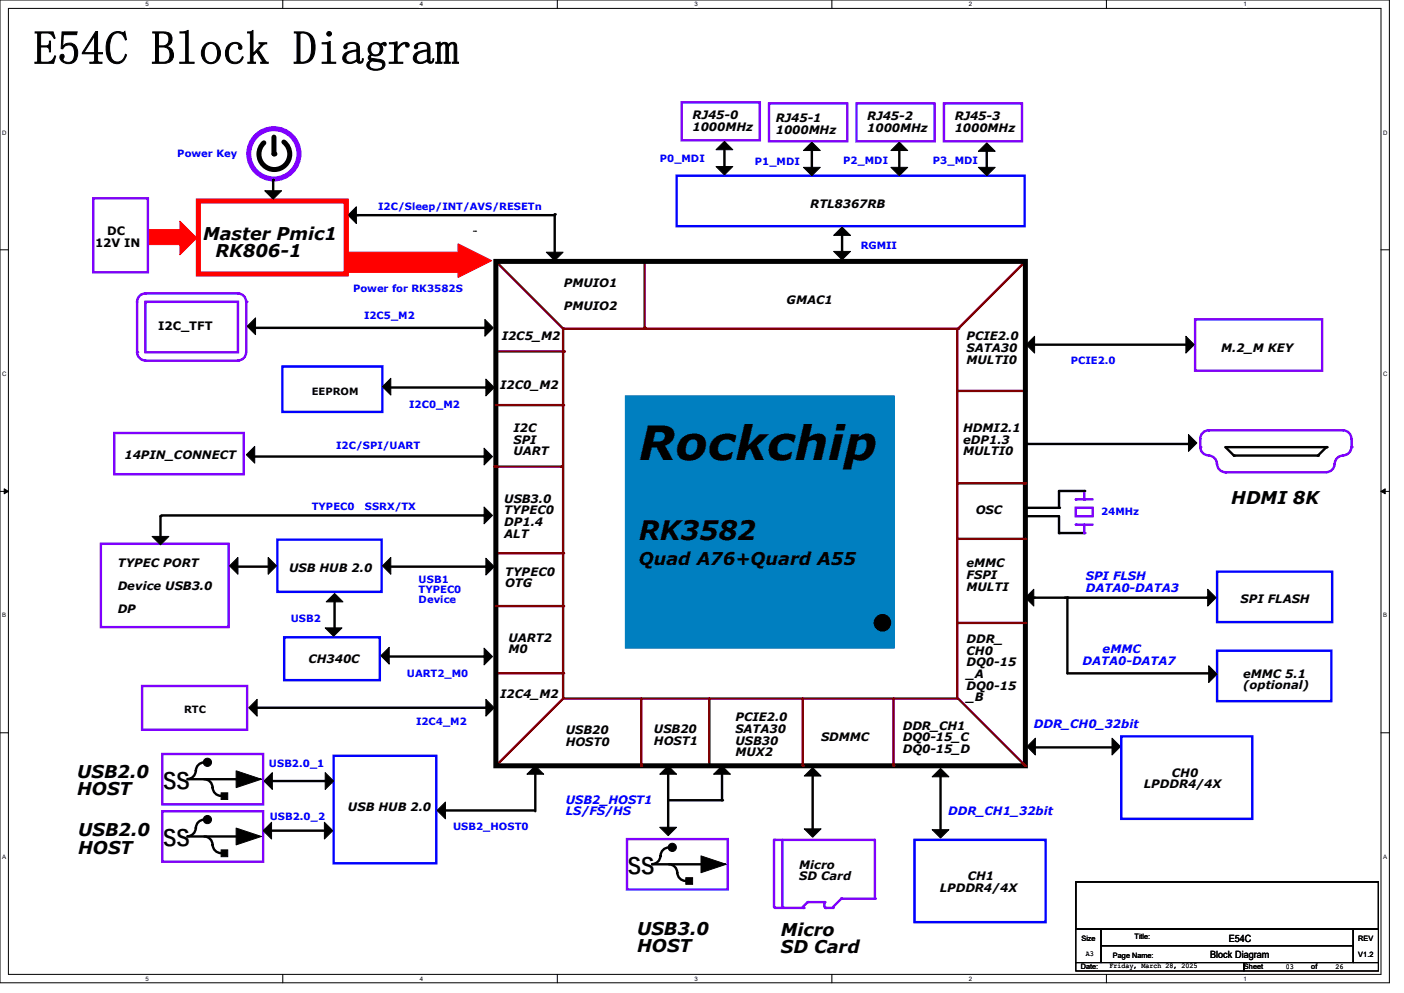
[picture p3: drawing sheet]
<svg xmlns="http://www.w3.org/2000/svg" width="297mm" height="210mm" viewBox="0 0 297 210" stroke-linecap="round" stroke-linejoin="round" font-family="sans-serif">
<path d="M0 0h293.9v207.9h-293.9zM1.8 1.8h290.3v204.3h-290.3z" fill="none" stroke="#000" stroke-width=".21"/>
<g fill="#fff">
<path d="M30.8 .2h.7v1.4h-.7z"/>
<path d="M30.8 206.2h.7v1.4h-.7z"/>
</g>
<path d="M59.8 0v1.8M59.8 206.1v1.8" fill="none" stroke="#000" stroke-width=".21"/>
<g fill="#fff">
<path d="M88.8 .2h.7v1.4h-.7z"/>
<path d="M88.8 206.2h.7v1.4h-.7z"/>
</g>
<path d="M117.9 0v1.8M117.9 206.1v1.8" fill="none" stroke="#000" stroke-width=".21"/>
<g fill="#fff">
<path d="M146.9 .2h.7v1.4h-.7z"/>
<path d="M146.9 206.2h.7v1.4h-.7z"/>
</g>
<path d="M176 0v1.8M176 206.1v1.8" fill="none" stroke="#000" stroke-width=".21"/>
<g fill="#fff">
<path d="M205 .2h.7v1.4h-.7z"/>
<path d="M205 206.2h.7v1.4h-.7z"/>
</g>
<path d="M234.1 0v1.8M234.1 206.1v1.8" fill="none" stroke="#000" stroke-width=".21"/>
<g fill="#fff">
<path d="M263.1 .2h.6v1.4h-.6z"/>
<path d="M263.1 206.2h.6v1.4h-.6z"/>
<path d="M.5 27.3h.9v1.4h-.9z"/>
<path d="M292.6 27.3h.9v1.4h-.9z"/>
<path d="M.5 78.4h.9v1.4h-.9z"/>
<path d="M292.6 78.4h.9v1.4h-.9z"/>
</g>
<path d="M0 52.8h1.8M292.1 52.8h1.8" fill="none" stroke="#000" stroke-width=".21"/>
<g fill="#fff">
<path d="M.5 129.5h.8v1.4h-.8z"/>
<path d="M292.6 129.5h.8v1.4h-.8z"/>
</g>
<path d="M0 103.9h1.8M292.1 103.9h1.8" fill="none" stroke="#000" stroke-width=".21"/>
<path d="M.9 103.4l.9 .5-.9 .5zM292.1 103.9l.9-.5v1z" fill="#000" stroke="#000" stroke-width=".21"/>
<g fill="#fff">
<path d="M.5 180.5h.8v1.4h-.8z"/>
<path d="M292.6 180.5h.8v1.4h-.8z"/>
</g>
<path d="M0 155h1.8M292.1 155h1.8" fill="none" stroke="#000" stroke-width=".21"/>
<path d="M75.6 45.5h41.7M117.3 45.3v8.2M217.3 93.9h34.6" fill="none" stroke="#000" stroke-width=".51"/>
<g fill="#000">
<circle cx="75.6" cy="45.5" r=".25"/>
<circle cx="117.3" cy="45.3" r=".25"/>
<circle cx="217.3" cy="93.9" r=".25"/>
</g>
<path d="M73.6 45.5l1.8-1.8v3.6z" fill-rule="evenodd" fill="#000" stroke="#000" stroke-width=".21"/>
<path d="M30.1 145.1h22.2v9.2h-22.2z" fill="none" stroke="#7f00ff" stroke-width=".51"/>
<path d="M202.7 82.7h14.2" fill="none" stroke="#7f0000" stroke-width=".51"/>
<circle cx="216.9" cy="82.7" r=".25" fill="#7f0000"/>
<path d="M136.4 55.1v14.2" fill="none" stroke="#7f0000" stroke-width=".51"/>
<circle cx="136.4" cy="69.3" r=".25" fill="#7f0000"/>
<path d="M100.1 48.9h.5M100.6 48.9h.1" fill="none" stroke="#000" stroke-width=".21"/>
<path d="M104.9 55.3l14.2 14.2" fill="none" stroke="#7f0000" stroke-width=".51"/>
<circle cx="119.1" cy="69.5" r=".25" fill="#7f0000"/>
<path d="M105.1 74.3h14.2" fill="none" stroke="#7f0000" stroke-width=".51"/>
<circle cx="119.3" cy="74.3" r=".25" fill="#7f0000"/>
<path d="M104.9 117h14.2" fill="none" stroke="#7f0000" stroke-width=".51"/>
<circle cx="119.1" cy="117" r=".25" fill="#7f0000"/>
<path d="M119.1 147.7l-14.2 14.3" fill="none" stroke="#7f0000" stroke-width=".51"/>
<circle cx="104.9" cy="162" r=".25" fill="#7f0000"/>
<path d="M104.9 142.4h14.2" fill="none" stroke="#7f0000" stroke-width=".51"/>
<circle cx="119.1" cy="142.4" r=".25" fill="#7f0000"/>
<path d="M216.9 55.3l-14.2 14.2" fill="none" stroke="#7f0000" stroke-width=".51"/>
<circle cx="202.7" cy="69.5" r=".25" fill="#7f0000"/>
<path d="M150.1 147.7v14.3" fill="none" stroke="#7f0000" stroke-width=".51"/>
<circle cx="150.1" cy="162" r=".25" fill="#7f0000"/>
<path d="M104.9 55.3h112v106.7h-112z" fill="none" stroke="#000" stroke-width="1.1"/>
<path d="M132.3 83.7h56.9v53.4h-56.9z" fill-rule="evenodd" fill="#007fc0" stroke="#007fc0" stroke-width=".21"/>
<g fill="#000" stroke="#000" stroke-width=".21">
<path d="M145.1 185.6h1.4v1.4h-1.4z" fill-rule="evenodd"/>
<path d="M148.3 181l5.3 1.8h-1.8h1.8l-5.3 1.8z" fill-rule="evenodd"/>
<circle cx="186.7" cy="131.7" r="1.76"/>
<circle cx="142.2" cy="179.2" r=".87"/>
</g>
<path d="M216.9 109.2h7.1v3.5h5.4M141.5 179.2a1.76 1.76 0 0 0-1.8 1.8 1.76 1.76 0 0 1-1.7 1.8h11.9M141.5 182.8a1.76 1.76 0 0 1 1.8 1.8M143.3 184.6a1.76 1.76 0 0 0 1.8 1.7" fill="none" stroke="#000" stroke-width=".51"/>
<path d="M119.1 69.5h83.4v78.2h-83.4z" fill="none" stroke="#7f0000" stroke-width=".51"/>
<g fill="#000">
<circle cx="216.9" cy="109.2" r=".25"/>
<circle cx="224" cy="112.7" r=".25"/>
<circle cx="229.4" cy="112.7" r=".25"/>
<circle cx="149.9" cy="182.8" r=".25"/>
</g>
<path d="M227.6 107.4h3.5v1.8h-3.5zM227.6 105.6h3.5M132.6 177.5h21.4v10.6h-21.4z" fill="none" stroke="#7f00ff" stroke-width=".51"/>
<circle cx="227.6" cy="105.6" r=".25" fill="#7f00ff"/>
<path d="M229.4 103.8v1.8" fill="none" stroke="#7f00ff" stroke-width=".51"/>
<circle cx="229.4" cy="105.6" r=".25" fill="#7f00ff"/>
<path d="M227.6 111h3.5" fill="none" stroke="#7f00ff" stroke-width=".51"/>
<circle cx="227.6" cy="111" r=".25" fill="#7f00ff"/>
<path d="M229.4 111v1.7" fill="none" stroke="#7f00ff" stroke-width=".51"/>
<circle cx="229.4" cy="112.7" r=".25" fill="#7f00ff"/>
<path d="M229.4 103.8h-5.4v3.6h-7.1" fill="none" stroke="#000" stroke-width=".51"/>
<g fill="#000">
<circle cx="216.9" cy="107.4" r=".25"/>
<circle cx="224" cy="107.4" r=".25"/>
<circle cx="229.4" cy="103.8" r=".25"/>
</g>
<path d="M202.7 147.7l14.2 14.3" fill="none" stroke="#7f0000" stroke-width=".51"/>
<circle cx="216.9" cy="162" r=".25" fill="#7f0000"/>
<path d="M202.7 102.2h14.2" fill="none" stroke="#7f0000" stroke-width=".51"/>
<circle cx="216.9" cy="102.2" r=".25" fill="#7f0000"/>
<path d="M202.7 131.7h14.2" fill="none" stroke="#7f0000" stroke-width=".51"/>
<circle cx="216.9" cy="131.7" r=".25" fill="#7f0000"/>
<path d="M189 147.7v14.3" fill="none" stroke="#7f0000" stroke-width=".51"/>
<circle cx="189" cy="162" r=".25" fill="#7f0000"/>
<path d="M257.5 137.6h24.1v10.7h-24.1z" fill="none" stroke="#00f" stroke-width=".51"/>
<path d="M255.7 140.8l1.8 1.8-1.8 1.8z" fill-rule="evenodd" fill="#000" stroke="#000" stroke-width=".21"/>
<path d="M225.8 142.4h30.1" fill="none" stroke="#000" stroke-width=".51"/>
<circle cx="255.9" cy="142.4" r=".25" fill="#000"/>
<path d="M202.7 114h14.2" fill="none" stroke="#7f0000" stroke-width=".51"/>
<circle cx="216.9" cy="114" r=".25" fill="#7f0000"/>
<path d="M225.8 126.4v16" fill="none" stroke="#000" stroke-width=".51"/>
<circle cx="225.8" cy="126.4" r=".25" fill="#000"/>
<path d="M216.9 126.4l1.8-1.8v3.6z" fill-rule="evenodd" fill="#000" stroke="#000" stroke-width=".21"/>
<path d="M42 42.5h31.2v15.5h-31.2z" fill="none" stroke="#f00" stroke-width="1.1"/>
<g fill="#f00" stroke="#f00" stroke-width=".21">
<path d="M73.4 53.3h23.7v4.3h-23.7z" fill-rule="evenodd"/>
<path d="M96.9 51.6l7.1 3.5-7.1 3.6z" fill-rule="evenodd"/>
</g>
<path d="M178 190.1h7.1" fill="none" stroke="#7f00ff" stroke-width=".51"/>
<circle cx="178" cy="190.1" r=".25" fill="#7f00ff"/>
<path d="M178 190.1l-1.8 1.8" fill="none" stroke="#7f00ff" stroke-width=".51"/>
<circle cx="178" cy="190.1" r=".25" fill="#7f00ff"/>
<path d="M174.6 192h1.8" fill="none" stroke="#7f00ff" stroke-width=".51"/>
<circle cx="174.6" cy="192" r=".25" fill="#7f00ff"/>
<path d="M174.4 190.8v1.1" fill="none" stroke="#7f00ff" stroke-width=".51"/>
<circle cx="174.4" cy="190.8" r=".25" fill="#7f00ff"/>
<path d="M170.9 190.8h3.5" fill="none" stroke="#7f00ff" stroke-width=".51"/>
<circle cx="170.9" cy="190.8" r=".25" fill="#7f00ff"/>
<path d="M170.9 190.8l-1.1 1.1" fill="none" stroke="#7f00ff" stroke-width=".51"/>
<circle cx="169.8" cy="191.9" r=".25" fill="#7f00ff"/>
<path d="M163.9 192h6.1" fill="none" stroke="#7f00ff" stroke-width=".51"/>
<circle cx="170" cy="192" r=".25" fill="#7f00ff"/>
<path d="M163.7 177.6h21.4" fill="none" stroke="#7f00ff" stroke-width=".51"/>
<circle cx="163.7" cy="177.6" r=".25" fill="#7f00ff"/>
<path d="M165.5 177.6v14.3" fill="none" stroke="#7f00ff" stroke-width=".51"/>
<circle cx="165.5" cy="191.9" r=".25" fill="#7f00ff"/>
<path d="M185.1 177.6v12.5" fill="none" stroke="#7f00ff" stroke-width=".51"/>
<circle cx="185.1" cy="190.1" r=".25" fill="#7f00ff"/>
<path d="M163.7 177.6v14.3" fill="none" stroke="#7f00ff" stroke-width=".51"/>
<circle cx="163.7" cy="191.9" r=".25" fill="#7f00ff"/>
<path d="M115.6 53.3h3.5l-1.8 1.8z" fill-rule="evenodd" fill="#000" stroke="#000" stroke-width=".21"/>
<g fill="#f00" stroke="#f00" stroke-width=".21">
<path d="M31.5 48.6h6.6v3.1h-6.6z" fill-rule="evenodd"/>
<path d="M38.1 46.8l3.5 3.5-3.5 3.6z" fill-rule="evenodd"/>
</g>
<path d="M169.8 147.7v14.3" fill="none" stroke="#7f0000" stroke-width=".51"/>
<circle cx="169.8" cy="162" r=".25" fill="#7f0000"/>
<path d="M135.7 147.7v14.3" fill="none" stroke="#7f0000" stroke-width=".51"/>
<circle cx="135.7" cy="162" r=".25" fill="#7f0000"/>
<path d="M193.5 177.6h27.7v17.4h-27.7z" fill="none" stroke="#00f" stroke-width=".51"/>
<path d="M52.1 63.8v10.7" fill="none" stroke="#7f00ff" stroke-width=".51"/>
<circle cx="52.1" cy="63.8" r=".25" fill="#7f00ff"/>
<path d="M30.8 62.1h19.5" fill="none" stroke="#7f00ff" stroke-width=".51"/>
<circle cx="50.3" cy="62.1" r=".25" fill="#7f00ff"/>
<path d="M29 63.8v10.7" fill="none" stroke="#7f00ff" stroke-width=".51"/>
<circle cx="29" cy="74.5" r=".25" fill="#7f00ff"/>
<path d="M29 74.5a1.76 1.76 0 0 0 1.8 1.7h19.5a1.76 1.76 0 0 0 1.8-1.7M30.8 62.1a1.76 1.76 0 0 0-1.8 1.7M50.3 62.1a1.76 1.76 0 0 1 1.8 1.7" fill="none" stroke="#7f00ff" stroke-width=".51"/>
<circle cx="50.3" cy="76.3" r=".25" fill="#7f00ff"/>
<path d="M30.8 63.8h19.5v10.7h-19.5zM255.7 91h28.4" fill="none" stroke="#7f00ff" stroke-width=".51"/>
<circle cx="255.7" cy="91" r=".25" fill="#7f00ff"/>
<path d="M253.9 92.8v1.8" fill="none" stroke="#7f00ff" stroke-width=".51"/>
<circle cx="253.9" cy="94.6" r=".25" fill="#7f00ff"/>
<path d="M259.2 99.9h21.4" fill="none" stroke="#7f00ff" stroke-width=".51"/>
<circle cx="259.2" cy="99.9" r=".25" fill="#7f00ff"/>
<path d="M253.9 94.6a1.76 1.76 0 0 0 1.8 1.7M255.7 96.4a1.76 1.76 0 0 1 1.7 1.7h.1a1.76 1.76 0 0 0 1.8 1.8h-.1M285.9 92.8v1.8" fill="none" stroke="#7f00ff" stroke-width=".51"/>
<circle cx="285.9" cy="94.6" r=".25" fill="#7f00ff"/>
<path d="M255.7 91a1.76 1.76 0 0 0-1.8 1.8M282.3 98.1a1.76 1.76 0 0 1-1.7 1.8M284.1 96.4a1.76 1.76 0 0 0-1.7 1.7M284.1 91a1.76 1.76 0 0 1 1.8 1.8M285.9 94.6a1.76 1.76 0 0 1-1.8 1.7M34.3 159.5h21.4v10.6h-21.4zM34.3 171.6h21.4v10.6h-21.4z" fill="none" stroke="#7f00ff" stroke-width=".51"/>
<g fill="none" stroke="#000" stroke-width=".51">
<path d="M57.8 38.1v2.2M259.2 94.6h21.4l-1.8 1.8h-17.8zM218.7 126.4h7.1M218.7 158.1h16.7M39.7 176.9h11.9M39.7 164.8h11.9M41.4 175.1a1.76 1.76 0 0 1-1.7 1.8M41.4 163a1.76 1.76 0 0 1-1.7 1.8M43.2 176.9a1.76 1.76 0 0 1 1.8 1.8M43.2 173.4a1.76 1.76 0 0 0-1.8 1.7M43.2 164.8a1.76 1.76 0 0 1 1.8 1.8M43.2 161.2a1.76 1.76 0 0 0-1.8 1.8"/>
<path d="M45 178.7a1.76 1.76 0 0 0 1.8 1.7M45 166.6a1.76 1.76 0 0 0 1.8 1.7"/>
</g>
<g fill="#000">
<circle cx="57.8" cy="38.1" r=".25"/>
<circle cx="58" cy="32.6" r=".53"/>
<circle cx="261" cy="96.4" r=".25"/>
<circle cx="278.8" cy="96.4" r=".25"/>
<circle cx="280.6" cy="94.6" r=".25"/>
<circle cx="218.7" cy="126.4" r=".25"/>
<circle cx="235.4" cy="158.1" r=".25"/>
<circle cx="51.6" cy="176.9" r=".25"/>
<circle cx="51.6" cy="164.8" r=".25"/>
</g>
<g fill="#000" stroke="#000" stroke-width=".21">
<path d="M56 40.3h3.6l-1.8 1.8z" fill-rule="evenodd"/>
<path d="M219 156.1v3.6l-1.7-1.8z" fill-rule="evenodd"/>
<path d="M235.2 156.1l1.8 1.8-1.8 1.8z" fill-rule="evenodd"/>
<path d="M46.8 167.7h1.4v1.4h-1.4z" fill-rule="evenodd"/>
<path d="M50 175.1l5.3 1.8h-1.8h1.8l-5.3 1.8z" fill-rule="evenodd"/>
<path d="M50 163l5.3 1.8h-1.8h1.8l-5.3 1.8z" fill-rule="evenodd"/>
<path d="M46.8 179.7h1.4v1.5h-1.4z" fill-rule="evenodd"/>
<circle cx="43.9" cy="173.3" r=".87"/>
<circle cx="43.9" cy="161.2" r=".87"/>
</g>
<circle cx="57.9" cy="32.5" r="5.3" fill="none" stroke="#7f00ff" stroke-width="1.1"/>
<path d="M58 29v3.6M60.1 30a3.3 3.3 0 0 1 .4 4.7 3.3 3.3 0 0 1-4.7 .2 3.3 3.3 0 0 1 0-4.7" fill="none" stroke="#000" stroke-width="1.1"/>
<path d="M70.6 159.9h21.7v22.7h-21.7z" fill="none" stroke="#00f" stroke-width=".51"/>
<path d="M104.9 128.2h14.2" fill="none" stroke="#7f0000" stroke-width=".51"/>
<circle cx="119.1" cy="128.2" r=".25" fill="#7f0000"/>
<path d="M143.1 37.2h73.6v10.6h-73.6zM59.7 77.5h21.2v9.6h-21.2zM58.7 114.1h22v11.1h-22zM60.1 134.8h20.2v9h-20.2zM257.5 120.9h24.3v10.7h-24.3z" fill="none" stroke="#00f" stroke-width=".51"/>
<path d="M144.2 21.7h16.5v8h-16.5zM162.7 21.9h16.5v8h-16.5zM181.2 21.9h16.5v8h-16.5zM199.7 21.9h16.5v8h-16.5zM19.7 42h11.6v15.6h-11.6zM252.8 67.6h26.9v10.8h-26.9zM24.2 91.6h27.4v8.7h-27.4zM21.3 115h27v17.6h-27z" fill="none" stroke="#7f00ff" stroke-width=".51"/>
<g fill="#000" stroke="#000" stroke-width=".21">
<path d="M151.5 35.2h3.5l-1.8 1.8z" fill-rule="evenodd"/>
<path d="M170 35.4h3.5l-1.8 1.8z" fill-rule="evenodd"/>
<path d="M188.5 35.4h3.5l-1.8 1.8z" fill-rule="evenodd"/>
<path d="M207 35.4h3.5l-1.8 1.8z" fill-rule="evenodd"/>
<path d="M178.1 48l1.8 1.8h-3.5z" fill-rule="evenodd"/>
<path d="M54.1 67.2v3.6l-1.8-1.8z" fill-rule="evenodd"/>
<path d="M102.6 67.6l1.8 1.7-1.8 1.8z" fill-rule="evenodd"/>
<path d="M217.1 72.9l1.8-1.8v3.6z" fill-rule="evenodd"/>
<path d="M250.9 71.1l1.7 1.8-1.7 1.8z" fill-rule="evenodd"/>
<path d="M80.9 81.8l1.8-1.8v3.6z" fill-rule="evenodd"/>
<path d="M102.8 80.2l1.8 1.8-1.8 1.7z" fill-rule="evenodd"/>
<path d="M251.4 91.9l1.8 1.8-1.8 1.8z" fill-rule="evenodd"/>
<path d="M48.6 119.7l1.7-1.8v3.6z" fill-rule="evenodd"/>
<path d="M56.7 117.9l1.8 1.8-1.8 1.8z" fill-rule="evenodd"/>
<path d="M80.9 119.7l1.8-1.8v3.6z" fill-rule="evenodd"/>
<path d="M102.8 118.1l1.8 1.7-1.8 1.8z" fill-rule="evenodd"/>
<path d="M68.8 132.8h3.5l-1.7 1.8z" fill-rule="evenodd"/>
<path d="M69 127.3l1.8-1.8 1.8 1.8z" fill-rule="evenodd"/>
<path d="M80.6 138.7l1.7-1.8v3.6z" fill-rule="evenodd"/>
<path d="M102.4 137.1l1.8 1.8-1.8 1.7z" fill-rule="evenodd"/>
<path d="M255.5 124.6l1.8 1.8-1.8 1.8z" fill-rule="evenodd"/>
<path d="M52.6 149.7l1.8-1.8v3.6z" fill-rule="evenodd"/>
<path d="M102.8 147.9l1.8 1.8-1.8 1.8z" fill-rule="evenodd"/>
<path d="M55.8 165.2l1.8-1.8v3.6z" fill-rule="evenodd"/>
<path d="M68.8 163.4l1.8 1.8-1.8 1.8z" fill-rule="evenodd"/>
<path d="M113.2 162l1.8 1.7h-3.5z" fill-rule="evenodd"/>
<path d="M139.6 175h3.5l-1.7 1.7z" fill-rule="evenodd"/>
<path d="M139.6 163.7l1.8-1.7 1.7 1.7z" fill-rule="evenodd"/>
<path d="M152.7 162l1.8 1.7h-3.5z" fill-rule="evenodd"/>
<path d="M170.1 164.1l1.8-1.8 1.8 1.8z" fill-rule="evenodd"/>
<path d="M170.1 175.3h3.6l-1.8 1.8z" fill-rule="evenodd"/>
<path d="M199 162.5l1.7 1.8h-3.5z" fill-rule="evenodd"/>
<path d="M197.2 175.5h3.5l-1.7 1.7z" fill-rule="evenodd"/>
</g>
<g fill="none" stroke="#000" stroke-width=".51">
<path d="M178.1 48.6v6.7M53.3 69.3h49.3M218.9 72.9h32.9M82.5 82h20.3M50.1 119.8h7M82.5 119.8h20.3M70.8 126.4v6.8M82.1 138.9h20.3M225.3 126.4h30M54.1 149.7h48.7M57.2 165.2h11.8M113.2 163.4v8.2"/>
<path d="M141.4 163.4v11.9M152.7 163.4v5.8h-11.3M171.9 163.7v11.8M199 163.9v11.8"/>
</g>
<g fill="#000">
<circle cx="178.1" cy="48.6" r=".25"/>
<circle cx="102.6" cy="69.3" r=".25"/>
<circle cx="251.8" cy="72.9" r=".25"/>
<circle cx="102.8" cy="82" r=".25"/>
<circle cx="57.1" cy="119.8" r=".25"/>
<circle cx="102.8" cy="119.8" r=".25"/>
<circle cx="70.8" cy="126.4" r=".25"/>
<circle cx="102.4" cy="138.9" r=".25"/>
<circle cx="255.3" cy="126.4" r=".25"/>
<circle cx="102.8" cy="149.7" r=".25"/>
<circle cx="57.2" cy="165.2" r=".25"/>
<circle cx="113.2" cy="163.4" r=".25"/>
<circle cx="141.4" cy="163.4" r=".25"/>
<circle cx="152.7" cy="169.2" r=".25"/>
<circle cx="152.7" cy="163.4" r=".25"/>
<circle cx="171.9" cy="163.7" r=".25"/>
<circle cx="199" cy="163.9" r=".25"/>
</g>
<path d="M104.9 85.7h14.2" fill="none" stroke="#7f0000" stroke-width=".51"/>
<circle cx="119.1" cy="85.7" r=".25" fill="#7f0000"/>
<path d="M153.2 30.4v5.7M171.7 30.6v5.7M190.2 30.6v5.7M208.7 30.8v5.6M53.2 96.6h49.2M57.1 175.7h11.7M93.9 171.4h19.2" fill="none" stroke="#000" stroke-width=".51"/>
<g fill="#000">
<circle cx="153.2" cy="30.4" r=".25"/>
<circle cx="171.7" cy="30.6" r=".25"/>
<circle cx="190.2" cy="30.6" r=".25"/>
<circle cx="208.7" cy="30.8" r=".25"/>
<circle cx="102.4" cy="96.6" r=".25"/>
<circle cx="57.1" cy="175.7" r=".25"/>
<circle cx="93.9" cy="171.4" r=".25"/>
</g>
<g fill="#000" stroke="#000" stroke-width=".21">
<path d="M153.2 29.9l1.8 1.8h-3.5z" fill-rule="evenodd"/>
<path d="M171.7 30.1l1.8 1.7h-3.5z" fill-rule="evenodd"/>
<path d="M190.2 30.1l1.8 1.7h-3.5z" fill-rule="evenodd"/>
<path d="M207 32l1.7-1.8 1.8 1.8z" fill-rule="evenodd"/>
<path d="M176.4 53.2h3.5l-1.8 1.7z" fill-rule="evenodd"/>
<path d="M52.1 96.2l1.8-1.8v3.6z" fill-rule="evenodd"/>
<path d="M102.4 94.8l1.8 1.8-1.8 1.7z" fill-rule="evenodd"/>
<path d="M57.4 173.9v3.6l-1.7-1.8z" fill-rule="evenodd"/>
<path d="M68.6 173.9l1.8 1.8-1.8 1.8z" fill-rule="evenodd"/>
<path d="M94.2 169.6v3.6l-1.7-1.8z" fill-rule="evenodd"/>
</g>
<path d="M237.2 155.7h27.7v17.5h-27.7z" fill="none" stroke="#00f" stroke-width=".51"/>
<path d="M104.6 98.7h14.2" fill="none" stroke="#7f0000" stroke-width=".51"/>
<circle cx="118.8" cy="98.7" r=".25" fill="#7f0000"/>
<path d="M34 109.2v5.5M34.1 109h68.3" fill="none" stroke="#000" stroke-width=".51"/>
<g fill="#000">
<circle cx="34" cy="109.2" r=".25"/>
<circle cx="102.4" cy="109" r=".25"/>
</g>
<g fill="#000" stroke="#000" stroke-width=".21">
<path d="M32.2 113.5h3.5l-1.7 1.7z" fill-rule="evenodd"/>
<path d="M102.4 107.2l1.8 1.8-1.8 1.8z" fill-rule="evenodd"/>
</g>
<path d="M227.6 186.5h64v10h-64zM227.6 196.5h5.3v7.1h-5.3zM232.9 196.5h53.4v3.5h-53.4zM286.3 196.5h5.3v7.1h-5.3zM227.6 203.6h35.5v1.8h-35.5zM232.9 200h53.4v3.6h-53.4zM263.1 203.6h28.5v1.8h-28.5z" fill="none" stroke="#000" stroke-width=".21"/>
<g font-size="9.9">
<text x="7.1" y="13.5">E54C Block Diagram</text>
<text x="135.1" y="97.2">Rockchip</text>
</g>
<text font-size="5.7" x="135.1" y="114.3">RK3582</text>
<g font-size="5.1">
<text x="34.5" y="166.7">SS</text>
<text x="34.5" y="178.7">SS</text>
<text x="132.8" y="184.6">SS</text>
</g>
<g font-size="3.7">
<text x="43" y="50.7">Master Pmic1</text>
<text x="45.6" y="54.4">RK806-1</text>
<text x="260.5" y="106.7">HDMI 8K</text>
<text x="135.1" y="119.5">Quad A76+Quard A55</text>
<text x="16.3" y="164.5">USB2.0</text>
<text x="16.3" y="168.2">HOST</text>
<text x="16.6" y="176.9">USB2.0</text>
<text x="16.6" y="180.6">HOST</text>
<text x="134.8" y="197.7">USB3.0</text>
<text x="165.2" y="197.9">Micro</text>
<text x="134.8" y="201.4">HOST</text>
<text x="165.2" y="201.6">SD Card</text>
</g>
<g font-size="2.5">
<text x="146.5" y="25.3">RJ45-0</text>
<text x="146.5" y="27.7">1000MHz</text>
<text x="164.1" y="25.8">RJ45-1</text>
<text x="164.1" y="28.2">1000MHz</text>
<text x="183.5" y="25.4">RJ45-2</text>
<text x="183.5" y="27.9">1000MHz</text>
<text x="202" y="25.4">RJ45-3</text>
<text x="202" y="27.9">1000MHz</text>
<text x="171.4" y="43.9">RTL8367RB</text>
<text x="20.1" y="52.2">12V IN</text>
<text x="22.6" y="49.8">DC</text>
<text x="119.3" y="60.6">PMUIO1</text>
<text x="119.3" y="65.5">PMUIO2</text>
<text x="166.4" y="64.4">GMAC1</text>
<text x="33.4" y="69.9">I2C_TFT</text>
<text x="106.1" y="72">I2C5_M2</text>
<text x="204.5" y="72">PCIE2.0</text>
<text x="204.5" y="74.5">SATA30</text>
<text x="204.5" y="76.9">MULTI0</text>
<text x="258.4" y="74.5">M.2_M KEY</text>
<text x="105.8" y="82.3">I2C0_M2</text>
<text x="108.6" y="91.4">I2C</text>
<text x="108.6" y="93.9">SPI</text>
<text x="203.8" y="91.4">HDMI2.1</text>
<text x="203.8" y="93.9">eDP1.3</text>
<text x="26.3" y="97.1">14PIN_CONNECT</text>
<text x="108.6" y="96.3">UART</text>
<text x="203.8" y="96.3">MULTI0</text>
<text x="106.7" y="106.3">USB3.0</text>
<text x="106.7" y="108.8">TYPEC0</text>
<text x="106.7" y="111.3">DP1.4</text>
<text x="106.7" y="113.7">ALT</text>
<text x="206.4" y="108.6">OSC</text>
<text x="24.9" y="119.8">TYPEC PORT</text>
<text x="24.9" y="124.8">Device USB3.0</text>
<text x="61.2" y="121.1">USB HUB 2.0</text>
<text x="106.8" y="121.8">TYPEC0</text>
<text x="106.8" y="124.2">OTG</text>
<text x="204.5" y="120">eMMC</text>
<text x="204.5" y="122.5">FSPI</text>
<text x="204.5" y="124.9">MULTI</text>
<text x="24.9" y="129.7">DP</text>
<text x="262.4" y="127.5">SPI FLASH</text>
<text x="107.6" y="135.7">UART2</text>
<text x="204.5" y="136">DDR_</text>
<text x="65.2" y="140.1">CH340C</text>
<text x="107.6" y="138.1">M0</text>
<text x="204.5" y="138.5">CH0</text>
<text x="204.5" y="140.9">DQ0-15</text>
<text x="204.5" y="143.4">_A</text>
<text x="263" y="143.3">eMMC 5.1</text>
<text x="105.8" y="147.6">I2C4_M2</text>
<text x="204.5" y="145.8">DQ0-15</text>
<text x="204.5" y="148.3">_B</text>
<text x="263" y="145.8">(optional)</text>
<text x="119.7" y="155.2">USB20</text>
<text x="138.3" y="155.1">USB20</text>
<text x="155.6" y="152.6">PCIE2.0</text>
<text x="155.6" y="155">SATA30</text>
<text x="191" y="154.3">DDR_CH1</text>
<text x="119.7" y="157.7">HOST0</text>
<text x="138.3" y="157.5">HOST1</text>
<text x="155.6" y="157.5">USB30</text>
<text x="155.6" y="159.9">MUX2</text>
<text x="173.7" y="156.6">SDMMC</text>
<text x="191" y="156.8">DQ0-15_C</text>
<text x="191" y="159.3">DQ0-15_D</text>
<text x="242" y="166.8">LPDDR4/4X</text>
<text x="247.9" y="164.3">CH0</text>
<text x="73.6" y="171.6">USB HUB 2.0</text>
<text x="169.1" y="183.7">Micro</text>
<text x="169.1" y="186.1">SD Card</text>
<text x="198.8" y="188.6">LPDDR4/4X</text>
<text x="204.7" y="186.2">CH1</text>
</g>
<g font-size="2.5" fill="#00f">
<text x="229.7" y="122.7">SPI FLSH</text>
<text x="229.7" y="125.1">DATA0-DATA3</text>
<text x="229" y="140.6">DATA0-DATA7</text>
<text x="233.3" y="138.2">eMMC</text>
<text x="218.7" y="154">DDR_CH0_32bit</text>
<text x="119.7" y="170">USB2_HOST1</text>
<text x="119.7" y="172.4">LS/FS/HS</text>
<text x="200.6" y="172.3">DDR_CH1_32bit</text>
</g>
<g font-size="2.1" fill="#00f">
<text x="37.5" y="33.2">Power Key</text>
<text x="139.6" y="34.3">P0_MDI</text>
<text x="159.7" y="34.8">P1_MDI</text>
<text x="178.4" y="34.7">P2_MDI</text>
<text x="197.4" y="34.7">P3_MDI</text>
<text x="80" y="44.4">I2C/Sleep/INT/AVS/RESETn</text>
<text x="182.1" y="52.6">RGMII</text>
<text x="74.7" y="61.7">Power for RK3582S</text>
<text x="77" y="67.6">I2C5_M2</text>
<text x="226.5" y="77">PCIE2.0</text>
<text x="86.6" y="86.2">I2C0_M2</text>
<text x="71.1" y="94.9">I2C/SPI/UART</text>
<text x="66" y="107.9">TYPEC0</text>
<text x="77.2" y="107.9">SSRX/TX</text>
<text x="232.9" y="109">24MHz</text>
<text x="88.6" y="123.4">USB1</text>
<text x="88.6" y="125.5">TYPEC0</text>
<text x="61.5" y="131.6">USB2</text>
<text x="88.6" y="127.6">Device</text>
<text x="86.1" y="143.1">UART2_M0</text>
<text x="88" y="153.2">I2C4_M2</text>
<text x="56.9" y="162.1">USB2.0_1</text>
<text x="57.1" y="173.4">USB2.0_2</text>
<text x="95.8" y="175.5">USB2_HOST0</text>
</g>
<g font-size="2.1">
<text x="66" y="83.6">EEPROM</text>
<text x="38.9" y="150.7">RTC</text>
<text x="256" y="202.7">Block Diagram</text>
<text x="259.9" y="199.1">E54C</text>
</g>
<g font-size="1.6">
<text x="228.8" y="199">Size</text>
<text x="229.7" y="202.1">A3</text>
<text x="235.4" y="202.5">Page Name:</text>
<text x="240" y="198.6">Title:</text>
<text x="287.3" y="202.3">V1.2</text>
<text x="287.3" y="199">REV</text>
<text x="228.6" y="205">Date:</text>
<text x="234.7" y="204.8">Friday, March 28, 2025</text>
<text x="263.1" y="205">Sheet</text>
<text x="272" y="205">03</text>
<text x="277.4" y="205">of</text>
<text x="282.5" y="205">26</text>
</g>
<g font-size="1.3">
<text x="30.8" y="1.3">5</text>
<text x="88.8" y="1.3">4</text>
<text x="146.9" y="1.3">3</text>
<text x="205" y="1.3">2</text>
<text x="263.1" y="1.3">1</text>
<text x=".5" y="28.4">D</text>
<text x="292.6" y="28.4">D</text>
<text x=".5" y="79.5">C</text>
<text x="292.6" y="79.5">C</text>
<text x=".5" y="130.6">B</text>
<text x="292.6" y="130.6">B</text>
<text x=".5" y="181.7">A</text>
<text x="292.6" y="181.7">A</text>
<text x="30.8" y="207.4">5</text>
<text x="88.8" y="207.4">4</text>
<text x="146.9" y="207.4">3</text>
<text x="205" y="207.4">2</text>
<text x="263.1" y="207.4">1</text>
</g>
</svg>
